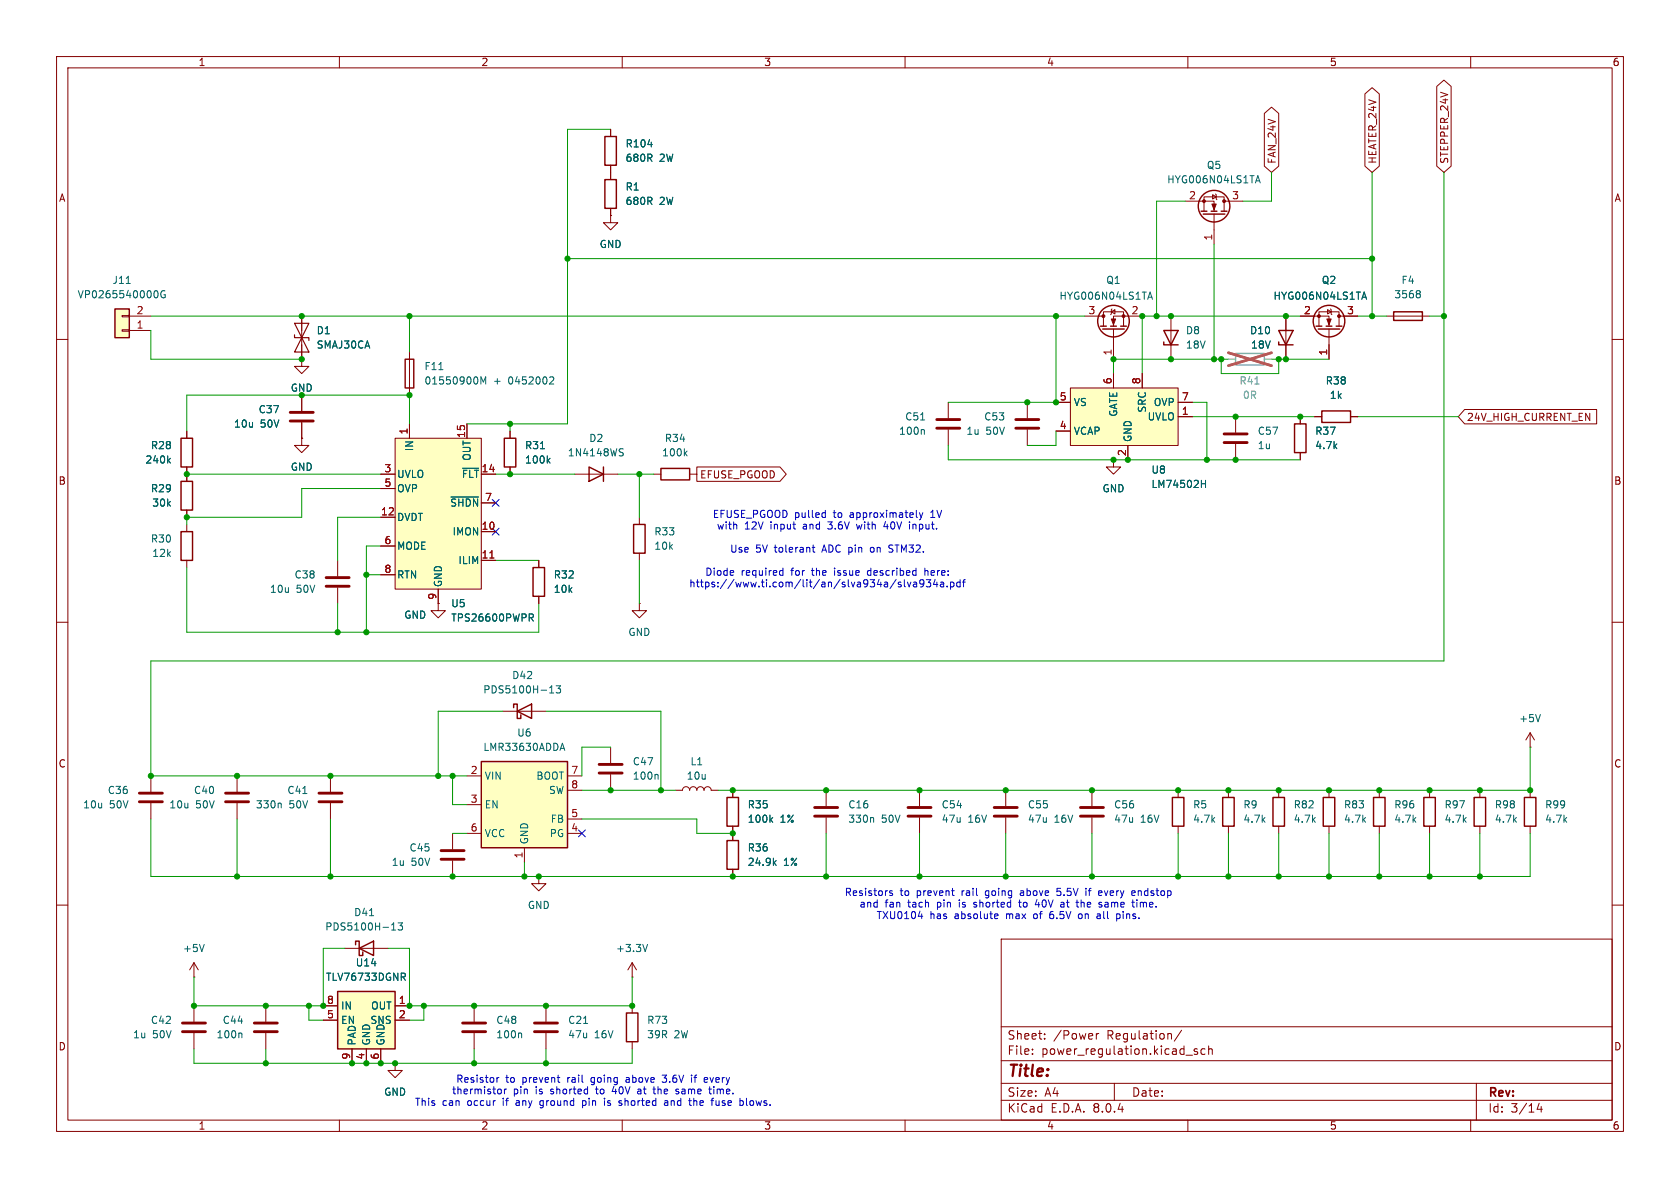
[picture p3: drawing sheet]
<svg xmlns="http://www.w3.org/2000/svg" width="297mm" height="210mm" viewBox="0 0 297 210" stroke-linecap="round" stroke-linejoin="round" font-family="sans-serif">
<g fill="none" stroke="#840000" stroke-width=".18">
<path d="M10 10h277v190h-277zM12 12h273v186h-273zM60 10v2M110 10v2M160 10v2M210 10v2M260 10v2M10 60h2M285 60h2M53.3 69.9v2.7M53.3 74.7v2.8M95.2 99.1v1.2"/>
<path d="M10 110h2M95.2 105.4v1.3M113 106.7v1.3h1.3l-1.3 1.2-1.2-1.2h1.2M113 106.7h.1M285 110h2M162.6 139.7v2.8M177.8 139.7v2.8M226.1 139.7v1.3M10 160h2M162.6 144.5v2.8M177.8 144.5v2.8M226.1 146.1v1.2"/>
<path d="M285 160h2M177 166h108v32h-108zM60 198v2M110 198v2M160 198v2M177 194.5h108M177 191.5h108M177 187.5h108M177 181.5h108M182.5 186.3v.1M182.5 185.5v.1M184.7 183.6v.1"/>
<path d="M184.7 182.8v.1M193.8 182.7v1M194.2 182.7l-.2 .1-.2 .2M197 191.5v3M207 182.8l.1 .9M208.9 182.1l-1.3 2M209.7 186.5h1.1M210 198v2M211.7 185.5l-.4-.1-.2 .2 .1 .2 .5 .2v.3h-.6M213 185.5l-.4-.1-.3 .3v.4l.2 .2h.5M213.7 185.5l.2-.1 .3 .1 .1 .9M213.7 184.9v1.5"/>
<path d="M260 198v2M261 191.5v6.5M272.1 195l-.4 1.1h1M272.5 195.6v1"/>
</g>
<path d="M94.2 100.3h2.1v5.1h-2.1zM225 141h2.1v5.1h-2.1z" fill="none" stroke="#840000" stroke-width=".25"/>
<path d="M51.3 74.4h4.1M51.3 72.9h4.1M160.5 144.3h4.1M160.5 142.7h4.1M175.8 144.3h4M175.8 142.7h4" fill="none" stroke="#840000" stroke-width=".51"/>
<path d="M85.1 134.6h15.2v15.3h-15.2z" fill="#ffffc2"/>
<path d="M85.1 134.6h15.2v15.3h-15.2zM90.8 125.1v-.6h.6v2.5h.7v-.6M91.4 125.7l2.6-1.2v2.5z" fill="none" stroke="#840000" stroke-width=".25"/>
<path d="M59.7 99.1v2.8M59.7 103.9v2.8M82.5 137.2h2.6M88.9 125.7h7.6M100.3 137.2h2.6M100.3 139.7h2.6M82.5 142.2h2.6M82.5 147.3h2.6M92.7 149.9v2.5M100.3 147.3h2.6M100.3 144.8h2.6" fill="none" stroke="#840000" stroke-width=".18"/>
<path d="M97.2 122.5h.7M97.3 121.5l.2-.3v1.3M98.3 121.2h.8l-.4 .5 .3 .1v.6l-.1 .1-.6-.1M99.1 132.3h.6M99.4 131.4l.4 1.3" fill="none" stroke="#006464" stroke-width=".18"/>
<path d="M57.7 103.6h4M57.7 102.1h4" fill="none" stroke="#840000" stroke-width=".51"/>
<path d="M20.3 54.6h2.6v5.1h-2.6z" fill="#ffffc2"/>
<g fill="none" stroke="#840000" stroke-width=".18">
<path d="M209.5 35.6h5.1v1.7M212.9 37.3v-2.5h3.5v2.5M214.4 34.4l.6 .4-.6 .4zM214.6 37.8v5.4M214.9 34.3l.1 .1v.8l.1 .1M216.4 35.6h3.3M21.6 55.8h1.3v.2h-1.3zM21.6 58.3h1.3v.2h-1.3zM22.9 58.4h3.8M22.9 55.9h3.8M146 139.7v2.8M146 144.5v2.8"/>
<path d="M83.8 177.8v2.8M96.5 177.8v2.8M111.8 177.8v1.3M83.8 182.6v2.8M96.5 182.6v2.8M111.8 184.2v1.2"/>
</g>
<g fill="none" stroke="#840000" stroke-width=".25">
<path d="M212.3 37.3h1.1M212.7 37.8h3.8M214.1 37.3h1M215.9 37.3h1M20.3 54.6h2.6v5.1h-2.6zM110.7 179.1h2.1v5.1h-2.1z"/>
<circle cx="214.6" cy="36.4" r="2.79"/>
</g>
<path d="M221.9 32.3l.5-1.2 .4 1.2M222.1 32h.6M22.3 50.1h.7M27.6 51.4a.79 .79 0 0 1 0 1.2M29.1 51.4a.59 .59 0 0 0-.7 .6 .59 .59 0 0 0 .7 .6l.1-.5h-.2M154.3 144.5l.1 .2v.7M92 182.6l.2 .2v.7M103.2 180.9h.7" fill="none" stroke="#006464" stroke-width=".18"/>
<path d="M144 144.3h4.1M144 142.7h4.1M81.8 182.4h4.1M81.8 180.8h4.1M94.5 182.4h4.1M94.5 180.8h4.1" fill="none" stroke="#840000" stroke-width=".51"/>
<g fill="#840000" stroke="#840000" stroke-width=".18">
<path d="M214.2 36.1h.8l-.4 1z"/>
<circle cx="212.9" cy="35.6" r=".25"/>
<circle cx="216.4" cy="35.6" r=".25"/>
</g>
<path d="M59.7 175.3h10.1v10.1h-10.1z" fill="#ffffc2"/>
<path d="M71.6 63.5h1.6v5.1h-1.6zM89.2 77.5h2v5.1h-2zM251.7 141h2v5.1h-2zM59.7 175.3h10.1v10.1h-10.1zM62.9 167v-.6h.6v2.5h.6v-.6M63.5 167.6l2.5-1.2v2.5z" fill="none" stroke="#840000" stroke-width=".25"/>
<g fill="none" stroke="#840000" stroke-width=".18">
<path d="M53.3 63.5v1.3h1.3l-1.3 1.2-1.2-1.2h1.2M53.3 63.5h.1M72.4 62.2v7.7M90.2 76.2v1.3M90.2 82.6v1.2M252.7 139.7v1.3M252.7 146.1v1.2M57.1 177.8h2.6M61 167.6h7.6M69.8 177.8h2.6M57.1 180.3h2.6M62.2 185.4v2.6"/>
<path d="M64.8 185.4v2.6M67.3 185.4v2.6M69.8 180.3h2.6"/>
</g>
<path d="M77.6 65.3h.7M85 67.9v-1.3l.4 .9 .5-.9v1.3M95.5 79.3h.8M97.4 66.6l.4 .1 .1 .3-.8 .9h.8M96.9 81.4l.3 .5M97.2 81l-.4 .5M65.3 161.9h.8M69.2 164.4h.8M69.4 163.4l.2-.3v1.3M70.4 163.1h.8l-.5 .5 .4 .1v.6l-.2 .1-.5-.1M71.2 172.7l.5 .6M71.4 172l.3 .3-.1 .3-.2 .1" fill="none" stroke="#006464" stroke-width=".18"/>
<path d="M69.8 77.5h15.3v26.6h-15.3z" fill="#ffffc2"/>
<g fill="none" stroke="#840000" stroke-width=".18">
<path d="M53.3 55.9v7.6M33 76.2v1.3M53.3 77.5v1.2h1.3l-1.3 1.3-1.2-1.3h1.2M53.3 77.5h.1M69.8 77.5h15.3v26.6h-15.3zM72.4 74.9v2.6M82.5 74.9v2.6M181.6 71.1v2.8M181.6 75.9v2.8M33 82.6v2.5M33 90.2v1.2M33 92.7v1.3"/>
<path d="M33 99.1v1.2M67.3 91.4h2.5M67.3 83.8h2.5M67.3 86.4h2.5M67.3 96.5h2.5M85.1 94h2.5M85.1 99.1h2.5M85.1 83.8h2.5M85.1 88.9h2.5M101.6 83.8h7.6M113 91.4v1.3M113 97.8v1.3"/>
<path d="M115.6 83.8h1.2M121.9 83.8h1.3M67.3 101.6h2.5M77.5 106.7v1.3h1.2l-1.2 1.2-1.3-1.2h1.3M77.5 106.7h.1M77.5 104.1v2.6M41.9 137.2v2.8M129.5 139.7v1.3M193 139.7v2.8M243.8 139.7v1.3M270.5 139.7v1.3M41.9 142v2.8"/>
<path d="M129.5 146.1v2.5M129.5 153.7v1.2M193 144.5v2.8M243.8 146.1v1.2M270.5 146.1v1.2"/>
</g>
<path d="M86.6 98.6h.7" fill="none" stroke="#a90000" stroke-width=".18"/>
<g fill="none" stroke="#006464" stroke-width=".18">
<path d="M109.7 79.9l.4 .1 .1 .3-.3 .3h-.3M109.7 79.3l.5 .1M121.5 79.7l-.5 .5M29.8 81.4l.3 .5M30.1 81l-.5 .5M79.7 87.9h4.9M81.8 82.8h2.8M121.1 80.1l.4 .5M93.6 108.5h.4l.3 .3-.1 .3-.6 .1M93.9 109.2l.4 .6M136.2 144.9l.4 .5M136.6 144.5l-.5 .5"/>
<path d="M136.8 152.5l.4 .5M137.2 152.1l-.5 .5"/>
</g>
<path d="M32 77.5h2v5.1h-2zM32 94h2v5.1h-2zM32 85.1h2v5.1h-2zM104.1 82.6l2.6 1.2-2.6 1.3zM106.7 82.6v2.5M112 92.7h2v5.1h-2zM116.8 82.8h5.1v2h-5.1zM128.5 148.6h2.1v5.1h-2.1zM128.5 141h2.1v5.1h-2.1zM242.8 141h2.1v5.1h-2.1zM269.5 141h2v5.1h-2z" fill="none" stroke="#840000" stroke-width=".25"/>
<path d="M52.1 59.2v.5h2.5v.5M52.1 57.2h2.5l-1.3 2.5zM53.3 59.7l1.3 2.5h-2.5z" fill="none" stroke="#840000" stroke-width=".2"/>
<path d="M179.6 75.7h4M179.6 74.2h4M39.9 141.7h4M39.9 140.2h4M191 144.3h4.1M191 142.7h4.1" fill="none" stroke="#840000" stroke-width=".51"/>
<path d="M189.2 68.6h19.1v10.1h-19.1z" fill="#ffffc2"/>
<g fill="none" stroke="#840000" stroke-width=".18">
<path d="M241.3 16.6l1.3-1.1 1.2 1.1v12.8l-1.2 1.1-1.3-1.1zM254 15.3l1.3-1.1 1.2 1.1v14.1l-1.2 1.1-1.3-1.1zM107.9 38.1v1.3h1.3l-1.3 1.2-1.2-1.2h1.2M107.9 38.1h.1M107.9 22.9v1.2M107.9 29.2v2.6M107.9 36.8v1.3M223.5 20.1l1.3-1.2 1.3 1.2v9.3l-1.3 1.1-1.3-1.1zM53.3 55.9v2.5M191.8 55.9h3.3M195.1 57.7v-2.6h3.5v2.6M196.5 55.1l.6-.4v.8z"/>
<path d="M196.6 54.6l-.1 .1v.8l-.2 .1M196.8 58.2v5.3M201.9 55.9h-5.1v1.8M207 55.9v7.6M227.3 55.9v7.6M229.9 55.9h5v1.8M233.2 57.7v-2.6h3.5v2.6M234.7 54.7l.6 .4-.6 .4zM234.9 58.2v5.3M235.2 54.6l.1 .1v.8l.2 .1M236.7 55.9h3.3M245.1 55.9h7.6"/>
<path d="M33 76.2v1.3M53.3 77.5h.1M53.3 63.5h.1M53.3 61v2.5M53.3 69.9v2.7M53.3 74.7v2.8M72.4 74.9v2.6M82.5 74.9v2.6M90.2 76.2v1.3M167.6 71.1v2.8M167.6 75.9v2.8M186.7 76.2h2.5"/>
<path d="M186.7 71.1h2.5M189.2 68.6h19.1v10.1h-19.1zM196.8 66v2.6M199.4 78.7v2.6M201.9 66v2.6M208.3 73.7h2.5M208.3 71.1h2.5M218.4 73.7v2.8M218.4 78.5v2.8M229.9 73.7v1.2M232.4 73.7h1.3M238.8 73.7h1.2"/>
<path d="M258.9 72.4h23.4v2.5h-23.4l-1.1-1.2zM33 82.6v2.5M33 90.2v1.2M67.3 91.4h2.5M67.3 83.8h2.5M67.3 86.4h2.5M67.3 96.5h2.5M85.1 94h2.5M85.1 99.1h2.5M85.1 83.8h2.5M85.1 88.9h2.5M90.2 82.6v1.2"/>
<path d="M95.2 99.1v1.2M123.2 82.5h14.7l1.1 1.3-1.1 1.3h-14.7zM196.8 81.3v1.3h1.3l-1.3 1.2-1.2-1.2h1.2M196.8 81.3h.1M229.9 80v1.3M67.3 101.6h2.5M77.5 106.7h.1M77.5 104.1v2.6M95.2 105.4v1.3M26.7 137.2v2.8M58.4 137.2v2.8M107.9 132.1v2.8"/>
<path d="M107.9 136.9v2.8M119.4 139.7h1.2a.64 .64 0 0 1 .7-.6 .64 .64 0 0 1 .6 .6 .64 .64 0 0 1 .7-.6 .64 .64 0 0 1 .6 .6 .64 .64 0 0 1 .6-.6 .64 .64 0 0 1 .7 .6 .64 .64 0 0 1 .6-.6 .64 .64 0 0 1 .6 .6h1.3M129.5 139.7v1.3M208.3 139.7v1.3M217.2 139.7v1.3M234.9 139.7v1.3M261.6 139.7v1.3M270.5 132.1h.1M270.5 129.5l-.8 1.3M270.5 129.5v2.6M270.5 129.5l.8 1.3M26.7 142v2.8"/>
<path d="M58.4 142v2.8M80 147.3v2.8M80 152.1v2.8M95.2 154.9v1.3h1.3l-1.3 1.3-1.2-1.3h1.2M95.2 154.9h.1M129.5 146.1v2.5M129.5 153.7v1.2M208.3 146.1v1.2M217.2 146.1v1.2M234.9 146.1v1.2M261.6 146.1v1.2M34.3 172.7h.1"/>
<path d="M34.3 170.2v2.5M34.3 177.8v2.8M34.3 170.2l-.8 1.3M34.3 170.2l.8 1.3M47 177.8v2.8M57.1 177.8h2.6M69.8 177.8h2.6M111.8 172.7h.1M111.8 170.2l-.8 1.3M111.8 170.2v2.5M111.8 170.2l.7 1.3M34.3 182.6v2.8"/>
<path d="M47 182.6v2.8M57.1 180.3h2.6M62.2 185.4v2.6M64.8 185.4v2.6M67.3 185.4v2.6M69.8 188v1.2h1.3l-1.3 1.3-1.2-1.3h1.2M69.8 188h.1M69.8 180.3h2.6"/>
</g>
<g fill="none" stroke="#006464" stroke-width=".18">
<path d="M114.5 25.6h.8M202.9 52.9l.4-1.3 .4 1.3M203 52.5h.6M240.7 52.9l.5-1.3 .4 1.3M240.9 52.5h.6M250.9 51.4l.2 .2-.2 .3 .2 .3v.2l-.2 .2M95.5 79.3h.8M162.8 74.2h.7M163.2 75.9l.2 .2v.7M29.8 81.4l.3 .5M30.1 81l-.5 .5M79.7 87.9h4.9"/>
<path d="M81.8 82.8h2.8M96.9 81.4l.3 .5M97.2 81l-.4 .5M212.4 85.5h.7M213.1 84.9v1.3M93.6 108.5h.4l.3 .3-.1 .3-.6 .1M93.9 109.2l.4 .6M116.2 136.9l.1 .2v.6M272.3 126.3l-.4 1.3M49.5 142l.2 .2v.6M53.5 140.3h.8M136.2 144.9l.4 .5"/>
<path d="M136.6 144.5l-.5 .5M136.8 152.5l.4 .5M137.2 152.1l-.5 .5M36.1 166.9l-.4 1.3M71.2 172.7l.5 .6M71.4 172l.3 .3-.1 .3-.2 .1M114.5 166.9l-.4 1.3M42.6 182.6l.2 .2v.7"/>
</g>
<g fill="none" stroke="#840000" stroke-width=".51">
<path d="M165.6 75.7h4.1M165.6 74.2h4.1M216.4 78.2h4.1M216.4 76.7h4.1M105.9 136.7h4.1M105.9 135.1h4.1M24.6 141.7h4.1M24.6 140.2h4.1M56.4 141.7h4.1M56.4 140.2h4.1M78 151.9h4M78 150.4h4"/>
<path d="M32.3 182.4h4M32.3 180.8h4M45 182.4h4M45 180.8h4"/>
</g>
<g fill="none" stroke="#840000" stroke-width=".25">
<path d="M106.9 31.8h2.1v5h-2.1zM106.9 24.1h2.1v5.1h-2.1zM194.6 57.7h1M194.9 58.2h3.9M196.3 57.7h1.1M198.1 57.7h1M205.7 58.4h2.6l-1.3 2.6zM226.1 58.4h2.5l-1.3 2.6zM232.7 57.7h1M233 58.2h3.9M234.4 57.7h1.1M236.2 57.7h1"/>
<path d="M246.4 55.1h5.1v1.5h-5.1zM205.7 60.5v.5h2.6M226.1 60.5v.5h2.5M228.9 74.9h2v5.1h-2zM233.7 72.6h5.1v2.1h-5.1zM207.3 141h2v5.1h-2zM216.2 141h2v5.1h-2zM233.9 141h2.1v5.1h-2.1zM260.6 141h2v5.1h-2z"/>
<circle cx="196.8" cy="56.8" r="2.79"/>
<circle cx="234.9" cy="56.8" r="2.79"/>
</g>
<g fill="#840000" stroke="#840000" stroke-width=".18">
<path d="M196.5 56.4h.7l-.4 1z"/>
<path d="M234.6 56.4h.7l-.4 1z"/>
<circle cx="198.6" cy="55.9" r=".25"/>
<circle cx="195.1" cy="55.9" r=".25"/>
<circle cx="233.2" cy="55.9" r=".25"/>
<circle cx="236.7" cy="55.9" r=".25"/>
</g>
<path d="M218.4 62.5h5.1v2h-5.1z" fill="none" stroke="#a1a1a1" stroke-width=".25"/>
<path d="M217.2 63.5h1.2M223.5 63.5h1.3" fill="none" stroke="#a1a1a1" stroke-width=".18"/>
<path d="M221.9 67.9h.7" fill="none" stroke="#989898" stroke-width=".18"/>
<path d="M217.2 62.4l7.6 2.2M224.8 62.4l-7.6 2.2" fill="none" stroke="#e65255" stroke-width=".46"/>
<g fill="none" stroke="#0000c2" stroke-width=".18">
<path d="M143.6 96.8h.5M143.8 96.3v1.1l.3 .2M145.5 90.6l.4 .1M145.9 90.2v1.3M145.9 91.4l-.4 .1M151.4 92.7l.3 .8M154 96.8l-.1 .2 .1 .6M156.6 92.2l-.3 .9h.7M157.1 97.6h.5M157.7 96.3h-.3l-.3 .3 .1 .3 .4 .1M162.1 91.4l.1 .1M162.5 90.6l.3 .9"/>
<path d="M162.8 91.5l-.3 .4M163.1 90.6l-.3 .9M164.5 91.5h.8M164.7 90.5l-.2 .1M137.9 101.6h.5M137.9 100.9h.5M138.4 100.4v1.3M153.5 100.9l-.2 .2 .2 .5M159 103.3l.3 .1v.2l-.1 .1h-.3M159 102.9l.3 .1M159.9 102.5v1.1l.2 .1M160.4 102.9l.3 .8 .3-.8"/>
<path d="M161.5 103h.5l.1 .7M162.1 103.2l-.5 .1-.1 .1 .1 .3h.5M163.3 103l-.2 .3h-.3l-.2-.3 .1-.5h.4l.2 .1a.84 .84 0 0 1-.3 1.1h-.3M163.5 100.4v1.3M163.8 102.5h.7l-.4 .5 .4 .1v.5l-.2 .1-.5-.1M163.9 100.9l-.4 .1M165.3 102.4l-.3 .9h.8M165.6 102.9v.8M166.3 103h.5v.7M166.8 103.2l-.4 .1-.2 .1 .2 .3h.4M167.4 103.6v.1M168 103l.4-.1 .2 .2-.1 .6h-.5"/>
<path d="M168 102.9v1.3M169.7 103l-.3-.1-.3 .2 .2 .6h.4M169.7 102.5v1.2M170.2 102.9h.4M170.6 102.5l-.3 .2v1M157.7 157.5h-.3l-.1 .1v.2l.4 .1v.3h-.4M168.2 157.5h.5M168.6 158.3h.1M172.3 159.5l-.2 .2 .2 .2M180.1 159.5h.4M180.2 159.1v1.1l.3 .1M180.5 157.5h-.1"/>
<path d="M180.5 157.8l-.1 .2 .1 .3M183.3 159l-.3 .9h.8M186.8 158.2l.5 .1M187.5 157h-.6l-.1 .6 .5-.1M187.7 159.5h.2l.2 .2v.6M188.1 159.8l-.4 .1M191.1 159.1v1.2M191.3 159.5l-.2 .1M192 157v.2M192 157.5v.8M192.4 157.5h.5M194.4 157.5h.4v.3l-.6 .1"/>
<path d="M194.8 158.2l-.4 .1M195.5 159.9l-.2 .1 .2 .3M200.3 157.5h.3l.1 .3-.6 .1M200.6 158.2l-.3 .1M201 159.1v.1M201 159.5v.8M162.3 162h.8M162.9 161.5v.9M172.1 160.3h.2M176 161.5l.4 .1v.2l-.6 .2M176.4 162.3l-.4 .1M185.7 161.7l-.1 .1"/>
<path d="M185.7 161.2a.99 .99 0 0 0 0 1.1M188.1 160.3h-.4M191.1 161.5l-.3 .1-.2 .2 .1 .5 .4 .1M194 162.3h.5M194 161.6h.5M194.5 161.8l-.5 .2M197.4 161.6l.4-.1 .2 .3-.1 .5h-.5M197.4 161.5v1.3M87.8 190.5v.8M88.2 190.5l-.4 .2M88.2 192.5l.3 .1 .1 .2v.4l-.4 .2M89.2 192.5v.9"/>
<path d="M89.5 192.5l-.3 .3M95.5 195.8h.1M95.7 194.6l-.3 .2v.4l.3 .2M98.5 190.5h.5M98.9 191.3h.1M103 194.6v1.2M103 195.4h.4M103.4 194.6h-.4M106.9 194.6v.8M108.5 192l-.3 .9h.8M109.6 194.6h.3M109.6 195l.3 .1 .1 .1-.2 .2h-.3"/>
<path d="M110.8 190.5h-.1M110.8 190.8l-.2 .2 .2 .3M113.1 192.5l-.3 .1M113.2 192.9h-.3l-.2 .2 .1 .2 .4 .1M115.4 192.5h.5M115.6 193.2l.3 .2M117.1 191.2l.5 .1M117.1 190.1h.7l-.4 .4h.2M117.5 194.6h.5l.1 .8M118.1 194.9h-.5l-.1 .2 .1 .3h.5M119.5 192.6h.5M119.5 192.9l.5 .2v.2l-.4 .1"/>
<path d="M122.3 190.1v.1M122.3 190.5v.8M122.7 194.1v1.3M122.7 190.5h.5M123 194.6l-.3 .1M124.7 190.5h.3l.1 .3-.6 .1M125 191.3h-.3M125.5 193.3l.3 .1M126.2 192.5v.9M126.6 194.6v.8h.3l.2-.1M132 194.1v1.1l.1 .2"/>
</g>
<g fill="none" stroke="#009600" stroke-width=".18">
<path d="M107.9 22.9h-7.6v52h-17.8M209.5 35.6h-5v20.3M224.8 30.5v5.1h-5.1M242.6 30.5v25.4M255.3 30.5v86.3h-228.6v20.4h55.8M26.7 58.4v5.1h26.6M26.7 55.9h165.1M72.4 55.9v6.3M100.3 45.7h142.3M186.7 55.9v15.2h-19.1M214.6 43.2v20.3M229.9 55.9h-28v10.1"/>
<path d="M240 55.9h5.1M252.7 55.9h2.6M72.4 74.9v-5h-39.4v6.3M90.2 74.9v1.3M167.6 78.7v2.6h62.3M186.7 76.2v2.5h-5.1M210.8 71.1h2.6v10.2M210.8 73.7h21.6M215.9 63.5v2.5h10.2v-2.5M217.2 63.5h-20.4v2.5M224.8 63.5h10.1M240 73.7h17.8"/>
<path d="M33 83.8h34.3M67.3 86.4h-14v5h-20.3v1.3M67.3 96.5h-2.5v15.3M67.3 91.4h-7.6v7.7M87.6 83.8h14M87.6 99.1h7.6M109.2 83.8h6.4M113 83.8v7.6M113 99.1v7.6M33 100.3v11.5h62.2v-5.1M59.7 106.7v5.1M64.8 101.6h2.5"/>
<path d="M80 137.2v5h2.5M88.9 125.7h-11.4v11.5M96.5 125.7h20.3v14M102.9 139.7h16.5M107.9 132.1h-5v5.1M270.5 132.1v7.6h-143.5M26.7 144.8v10.1h243.8v-7.6M41.9 144.8v10.1M58.4 144.8v10.1M80 147.3h2.5M92.7 152.4v2.5M102.9 144.8h20.3v2.5h6.3"/>
<path d="M146 147.3v7.6M162.6 147.3v7.6M177.8 147.3v7.6M193 147.3v7.6M208.3 147.3v7.6M217.2 147.3v7.6M226.1 147.3v7.6M234.9 147.3v7.6M243.8 147.3v7.6M252.7 147.3v7.6M261.6 147.3v7.6M54.6 177.8v2.5h2.5"/>
<path d="M61 167.6h-3.9v10.2h-22.8v-5.1M68.6 167.6h3.8v10.2h39.4v-5.1M74.9 177.8v2.5h-2.5M34.3 185.4v2.6h77.5v-2.6M47 185.4v2.6M83.8 185.4v2.6M96.5 185.4v2.6"/>
</g>
<path d="M87 88.3l1.2 1.2M87 93.4l1.2 1.2M88.2 88.3l-1.2 1.2M88.2 93.4l-1.2 1.2M102.3 146.7l1.2 1.2M103.5 146.7l-1.2 1.2" fill="none" stroke="#000084" stroke-width=".18"/>
<path d="M86.6 98.6h.7" fill="none" stroke="#a90000" stroke-width=".18"/>
<g fill="#009600" stroke="#009600" stroke-width=".18">
<circle cx="62.2" cy="188" r=".46"/>
<circle cx="67.3" cy="188" r=".46"/>
<circle cx="69.8" cy="188" r=".46"/>
<circle cx="64.8" cy="188" r=".46"/>
<circle cx="47" cy="188" r=".46"/>
<circle cx="47" cy="177.8" r=".46"/>
<circle cx="41.9" cy="137.2" r=".46"/>
<circle cx="26.7" cy="137.2" r=".46"/>
<circle cx="58.4" cy="154.9" r=".46"/>
<circle cx="54.6" cy="177.8" r=".46"/>
<circle cx="57.1" cy="177.8" r=".46"/>
<circle cx="41.9" cy="154.9" r=".46"/>
<circle cx="34.3" cy="177.8" r=".46"/>
<circle cx="96.5" cy="177.8" r=".46"/>
<circle cx="92.7" cy="154.9" r=".46"/>
<circle cx="129.5" cy="154.9" r=".46"/>
<circle cx="129.5" cy="147.3" r=".46"/>
<circle cx="96.5" cy="188" r=".46"/>
<circle cx="111.8" cy="177.8" r=".46"/>
<circle cx="95.2" cy="154.9" r=".46"/>
<circle cx="33" cy="83.8" r=".46"/>
<circle cx="33" cy="91.4" r=".46"/>
<circle cx="53.3" cy="55.9" r=".46"/>
<circle cx="72.4" cy="55.9" r=".46"/>
<circle cx="53.3" cy="63.5" r=".46"/>
<circle cx="53.3" cy="69.9" r=".46"/>
<circle cx="58.4" cy="137.2" r=".46"/>
<circle cx="77.5" cy="137.2" r=".46"/>
<circle cx="80" cy="137.2" r=".46"/>
<circle cx="72.4" cy="177.8" r=".46"/>
<circle cx="80" cy="154.9" r=".46"/>
<circle cx="83.8" cy="188" r=".46"/>
<circle cx="74.9" cy="177.8" r=".46"/>
<circle cx="83.8" cy="177.8" r=".46"/>
<circle cx="217.2" cy="154.9" r=".46"/>
<circle cx="217.2" cy="139.7" r=".46"/>
<circle cx="208.3" cy="154.9" r=".46"/>
<circle cx="208.3" cy="139.7" r=".46"/>
<circle cx="234.9" cy="154.9" r=".46"/>
<circle cx="226.1" cy="154.9" r=".46"/>
<circle cx="226.1" cy="139.7" r=".46"/>
<circle cx="243.8" cy="139.7" r=".46"/>
<circle cx="234.9" cy="139.7" r=".46"/>
<circle cx="243.8" cy="154.9" r=".46"/>
<circle cx="186.7" cy="71.1" r=".46"/>
<circle cx="186.7" cy="55.9" r=".46"/>
<circle cx="181.6" cy="71.1" r=".46"/>
<circle cx="107.9" cy="139.7" r=".46"/>
<circle cx="116.8" cy="139.7" r=".46"/>
<circle cx="64.8" cy="111.8" r=".46"/>
<circle cx="59.7" cy="111.8" r=".46"/>
<circle cx="64.8" cy="101.6" r=".46"/>
<circle cx="113" cy="83.8" r=".46"/>
<circle cx="261.6" cy="139.7" r=".46"/>
<circle cx="199.4" cy="81.3" r=".46"/>
<circle cx="196.8" cy="81.3" r=".46"/>
<circle cx="213.4" cy="81.3" r=".46"/>
<circle cx="226.1" cy="63.5" r=".46"/>
<circle cx="229.9" cy="73.7" r=".46"/>
<circle cx="218.4" cy="81.3" r=".46"/>
<circle cx="270.5" cy="139.7" r=".46"/>
<circle cx="201.9" cy="55.9" r=".46"/>
<circle cx="196.8" cy="63.5" r=".46"/>
<circle cx="215.9" cy="63.5" r=".46"/>
<circle cx="214.6" cy="63.5" r=".46"/>
<circle cx="218.4" cy="73.7" r=".46"/>
<circle cx="207" cy="63.5" r=".46"/>
<circle cx="227.3" cy="55.9" r=".46"/>
<circle cx="227.3" cy="63.5" r=".46"/>
<circle cx="255.3" cy="55.9" r=".46"/>
<circle cx="242.6" cy="55.9" r=".46"/>
<circle cx="207" cy="55.9" r=".46"/>
<circle cx="204.5" cy="55.9" r=".46"/>
<circle cx="242.6" cy="45.7" r=".46"/>
<circle cx="146" cy="154.9" r=".46"/>
<circle cx="162.6" cy="154.9" r=".46"/>
<circle cx="177.8" cy="139.7" r=".46"/>
<circle cx="162.6" cy="139.7" r=".46"/>
<circle cx="177.8" cy="154.9" r=".46"/>
<circle cx="193" cy="139.7" r=".46"/>
<circle cx="193" cy="154.9" r=".46"/>
<circle cx="129.5" cy="139.7" r=".46"/>
<circle cx="146" cy="139.7" r=".46"/>
<circle cx="252.7" cy="139.7" r=".46"/>
<circle cx="252.7" cy="154.9" r=".46"/>
<circle cx="261.6" cy="154.9" r=".46"/>
<circle cx="90.2" cy="74.9" r=".46"/>
<circle cx="72.4" cy="69.9" r=".46"/>
<circle cx="100.3" cy="45.7" r=".46"/>
<circle cx="90.2" cy="83.8" r=".46"/>
</g>
<text font-size="2.8" fill="#840000" x="178" y="190.9">Title:</text>
<g font-size="2.1" fill="#840000">
<text x="178" y="184">Sheet:</text>
<text x="186.2" y="184">/Power</text>
<text x="195.7" y="184">Regulation/</text>
<text x="178" y="186.7">File:</text>
<text x="184.1" y="186.7">power_regulation.kicad_sch</text>
<text x="178" y="196.9">KiCad</text>
<text x="178" y="194.1">Size:</text>
<text x="184.7" y="194.1">A4</text>
<text x="185.7" y="196.9">E.D.A.</text>
<text x="193.3" y="196.9">8.0.4</text>
<text x="200" y="194.1">Date:</text>
<text x="263" y="194.3">Rev:</text>
<text x="263" y="196.9">Id:</text>
<text x="267.1" y="196.9">3/14</text>
</g>
<g font-size="1.8" fill="#840000">
<text x="35" y="11.9">1</text>
<text x="85" y="11.9">2</text>
<text x="135" y="11.9">3</text>
<text x="185" y="11.9">4</text>
<text x="235" y="11.9">5</text>
<text x="285" y="11.9">6</text>
<text x="225.7" y="29.1" transform="rotate(-90 225.7 29.1)">FAN_24V</text>
<text x="243.5" y="29.1" transform="rotate(-90 243.5 29.1)">HEATER_24V</text>
<text x="256.2" y="29.1" transform="rotate(-90 256.2 29.1)">STEPPER_24V</text>
<text x="10.3" y="35.9">A</text>
<text x="285.3" y="35.9">A</text>
<text x="259.2" y="74.6">24V_HIGH_CURRENT_EN</text>
<text x="10.3" y="85.9">B</text>
<text x="123.7" y="84.8">EFUSE_PGOOD</text>
<text x="285.3" y="85.9">B</text>
<text x="10.3" y="135.9">C</text>
<text x="285.3" y="135.9">C</text>
<text x="10.3" y="185.9">D</text>
<text x="285.3" y="185.9">D</text>
<text x="35" y="199.9">1</text>
<text x="85" y="199.9">2</text>
<text x="135" y="199.9">3</text>
<text x="185" y="199.9">4</text>
<text x="235" y="199.9">5</text>
<text x="285" y="199.9">6</text>
</g>
<g font-size="1.8" fill="#006464">
<text x="110.5" y="26.3">R104</text>
<text x="110.5" y="28.8">680R</text>
<text x="116.6" y="28.8">2W</text>
<text x="110.5" y="33.9">R1</text>
<text x="206.2" y="32.6">HYG006N04LS1TA</text>
<text x="213.3" y="30.1">Q5</text>
<text x="110.5" y="36.4">680R</text>
<text x="116.6" y="36.4">2W</text>
<text x="105.9" y="44">GND</text>
<text x="13.6" y="52.9">VP0265540000G</text>
<text x="19.8" y="50.4">J11</text>
<text x="187.2" y="53.2">HYG006N04LS1TA</text>
<text x="195.5" y="50.4">Q1</text>
<text x="225" y="53.2">HYG006N04LS1TA</text>
<text x="233.6" y="50.4">Q2</text>
<text x="246.4" y="52.9">3568</text>
<text x="247.7" y="50.4">F4</text>
<text x="55.9" y="59.3">D1</text>
<text x="209.6" y="59.3">D8</text>
<text x="220.9" y="59.3">D10</text>
<text x="55.9" y="61.8">SMAJ30CA</text>
<text x="74.9" y="65.6">F11</text>
<text x="209.6" y="61.8">18V</text>
<text x="221.1" y="61.8">18V</text>
<text x="51.3" y="69.4">GND</text>
<text x="74.9" y="68.2">01550900M</text>
<text x="87.2" y="68.2">+</text>
<text x="90" y="68.2">0452002</text>
<text x="189.7" y="72">VS</text>
<text x="203.9" y="72">OVP</text>
<text x="234.3" y="68.2">R38</text>
<text x="235" y="70.7">1k</text>
<text x="41.3" y="75.8">10u</text>
<text x="45.6" y="73.3">C37</text>
<text x="46" y="75.8">50V</text>
<text x="158.8" y="77.1">100n</text>
<text x="159.9" y="74.5">C51</text>
<text x="170.8" y="77.1">1u</text>
<text x="173.9" y="74.5">C53</text>
<text x="174.3" y="77.1">50V</text>
<text x="189.7" y="77.1">VCAP</text>
<text x="197.7" y="73.8" transform="rotate(-90 197.7 73.8)">GATE</text>
<text x="202.8" y="74.5">UVLO</text>
<text x="202.8" y="73" transform="rotate(-90 202.8 73)">SRC</text>
<text x="222.3" y="77.1">C57</text>
<text x="232.4" y="77.1">R37</text>
<text x="25.6" y="82.1">240k</text>
<text x="26.6" y="79.6">R28</text>
<text x="51.3" y="83.4">GND</text>
<text x="73.3" y="79.9" transform="rotate(-90 73.3 79.9)">IN</text>
<text x="83.4" y="81.6" transform="rotate(-90 83.4 81.6)">OUT</text>
<text x="92.7" y="79.6">R31</text>
<text x="92.7" y="82.1">100k</text>
<text x="100.3" y="80.9">1N4148WS</text>
<text x="104.1" y="78.3">D2</text>
<text x="116.9" y="80.9">100k</text>
<text x="117.4" y="78.3">R34</text>
<text x="200.3" y="78.2" transform="rotate(-90 200.3 78.2)">GND</text>
<text x="203.5" y="83.9">U8</text>
<text x="222.3" y="79.6">1u</text>
<text x="232.4" y="79.6">4.7k</text>
<text x="26.6" y="87.2">R29</text>
<text x="26.8" y="89.8">30k</text>
<text x="70.1" y="84.7">UVLO</text>
<text x="70.1" y="87.2">OVP</text>
<text x="79.5" y="89.8">~{SHDN}</text>
<text x="81.5" y="84.7">~{FLT}</text>
<text x="194.8" y="87.2">GND</text>
<text x="203.5" y="86.5">LM74502H</text>
<text x="70.1" y="92.3">DVDT</text>
<text x="79.9" y="94.8">IMON</text>
<text x="115.6" y="94.8">R33</text>
<text x="26.6" y="96.1">R30</text>
<text x="26.8" y="98.7">12k</text>
<text x="70.1" y="97.4">MODE</text>
<text x="80.9" y="99.9">ILIM</text>
<text x="115.6" y="97.4">10k</text>
<text x="47.6" y="105">10u</text>
<text x="52" y="102.5">C38</text>
<text x="52.4" y="105">50V</text>
<text x="70.1" y="102.5">RTN</text>
<text x="78.3" y="103.9" transform="rotate(-90 78.3 103.9)">GND</text>
<text x="79.7" y="107.5">U5</text>
<text x="97.8" y="105">10k</text>
<text x="97.8" y="102.5">R32</text>
<text x="71.4" y="109.6">GND</text>
<text x="79.7" y="110.1">TPS26600PWPR</text>
<text x="111" y="112.6">GND</text>
<text x="85.3" y="122.8">PDS5100H-13</text>
<text x="90.4" y="120.2">D42</text>
<text x="91.3" y="130.4">U6</text>
<text x="268.5" y="127.9">+5V</text>
<text x="85.4" y="132.9">LMR33630ADDA</text>
<text x="111.8" y="135.5">C47</text>
<text x="122" y="135.5">L1</text>
<text x="14.6" y="143.1">10u</text>
<text x="19" y="140.6">C36</text>
<text x="19.3" y="143.1">50V</text>
<text x="29.8" y="143.1">10u</text>
<text x="34.2" y="140.6">C40</text>
<text x="34.6" y="143.1">50V</text>
<text x="45.1" y="143.1">330n</text>
<text x="50.7" y="140.6">C41</text>
<text x="51.1" y="143.1">50V</text>
<text x="85.6" y="138">VIN</text>
<text x="85.6" y="143.1">EN</text>
<text x="94.7" y="138">BOOT</text>
<text x="97" y="140.6">SW</text>
<text x="111.8" y="138">100n</text>
<text x="121.3" y="138">10u</text>
<text x="132.1" y="143.1">R35</text>
<text x="149.9" y="143.1">C16</text>
<text x="166.4" y="143.1">C54</text>
<text x="181.6" y="143.1">C55</text>
<text x="196.9" y="143.1">C56</text>
<text x="210.8" y="143.1">R5</text>
<text x="219.7" y="143.1">R9</text>
<text x="228.6" y="143.1">R82</text>
<text x="237.5" y="143.1">R83</text>
<text x="246.4" y="143.1">R96</text>
<text x="255.3" y="143.1">R97</text>
<text x="264.2" y="143.1">R98</text>
<text x="273.1" y="143.1">R99</text>
<text x="85.6" y="148.2">VCC</text>
<text x="93.6" y="149.4" transform="rotate(-90 93.6 149.4)">GND</text>
<text x="97.1" y="148.2">PG</text>
<text x="97.3" y="145.6">FB</text>
<text x="132.1" y="145.6">100k</text>
<text x="137.9" y="145.6">1%</text>
<text x="149.9" y="145.6">330n</text>
<text x="155.8" y="145.6">50V</text>
<text x="166.4" y="145.6">47u</text>
<text x="171.1" y="145.6">16V</text>
<text x="181.6" y="145.6">47u</text>
<text x="186.4" y="145.6">16V</text>
<text x="196.9" y="145.6">47u</text>
<text x="201.6" y="145.6">16V</text>
<text x="210.8" y="145.6">4.7k</text>
<text x="219.7" y="145.6">4.7k</text>
<text x="228.6" y="145.6">4.7k</text>
<text x="237.5" y="145.6">4.7k</text>
<text x="246.4" y="145.6">4.7k</text>
<text x="255.3" y="145.6">4.7k</text>
<text x="264.2" y="145.6">4.7k</text>
<text x="273.1" y="145.6">4.7k</text>
<text x="69.2" y="153.3">1u</text>
<text x="72.3" y="150.7">C45</text>
<text x="72.7" y="153.3">50V</text>
<text x="132.1" y="153.3">24.9k</text>
<text x="132.1" y="150.7">R36</text>
<text x="138.5" y="153.3">1%</text>
<text x="93.2" y="160.9">GND</text>
<text x="57.4" y="164.7">PDS5100H-13</text>
<text x="62.5" y="162.2">D41</text>
<text x="32.3" y="168.5">+5V</text>
<text x="57.5" y="173.6">TLV76733DGNR</text>
<text x="62.8" y="171">U14</text>
<text x="108.8" y="168.5">+3.3V</text>
<text x="60.2" y="178.7">IN</text>
<text x="65.5" y="178.7">OUT</text>
<text x="23.4" y="183.7">1u</text>
<text x="26.6" y="181.2">C42</text>
<text x="27" y="183.7">50V</text>
<text x="38.2" y="183.7">100n</text>
<text x="39.3" y="181.2">C44</text>
<text x="60.2" y="181.2">EN</text>
<text x="63.1" y="184.9" transform="rotate(-90 63.1 184.9)">PAD</text>
<text x="65.4" y="181.2">SNS</text>
<text x="65.6" y="184.9" transform="rotate(-90 65.6 184.9)">GND</text>
<text x="68.2" y="184.9" transform="rotate(-90 68.2 184.9)">GND</text>
<text x="87.6" y="183.7">100n</text>
<text x="87.6" y="181.2">C48</text>
<text x="100.3" y="181.2">C21</text>
<text x="100.3" y="183.7">47u</text>
<text x="105.1" y="183.7">16V</text>
<text x="114.3" y="183.7">39R</text>
<text x="114.3" y="181.2">R73</text>
<text x="119.2" y="183.7">2W</text>
<text x="67.8" y="193.9">GND</text>
</g>
<g font-size="1.8" fill="#a90000">
<text x="210.1" y="35.3">2</text>
<text x="217.7" y="35.3">3</text>
<text x="214.4" y="42.6" transform="rotate(-90 214.4 42.6)">1</text>
<text x="24.1" y="58.2">1</text>
<text x="24.1" y="55.6">2</text>
<text x="192.3" y="55.6">3</text>
<text x="200" y="55.6">2</text>
<text x="230.4" y="55.6">2</text>
<text x="238.1" y="55.6">3</text>
<text x="196.6" y="62.9" transform="rotate(-90 196.6 62.9)">1</text>
<text x="234.7" y="62.9" transform="rotate(-90 234.7 62.9)">1</text>
<text x="187.3" y="70.9">5</text>
<text x="196.6" y="68" transform="rotate(-90 196.6 68)">6</text>
<text x="201.7" y="68" transform="rotate(-90 201.7 68)">8</text>
<text x="208.8" y="70.9">7</text>
<text x="72.1" y="76.9" transform="rotate(-90 72.1 76.9)">1</text>
<text x="82.3" y="77.5" transform="rotate(-90 82.3 77.5)">15</text>
<text x="187.3" y="75.9">4</text>
<text x="208.8" y="73.4">1</text>
<text x="67.9" y="83.6">3</text>
<text x="85" y="83.6">14</text>
<text x="199.1" y="80.7" transform="rotate(-90 199.1 80.7)">2</text>
<text x="67.9" y="86.1">5</text>
<text x="85.7" y="88.6">7</text>
<text x="67.3" y="91.2">12</text>
<text x="85" y="93.7">10</text>
<text x="67.9" y="96.3">6</text>
<text x="67.9" y="101.3">8</text>
<text x="85" y="98.8">11</text>
<text x="77.2" y="106.1" transform="rotate(-90 77.2 106.1)">9</text>
<text x="83.1" y="136.9">2</text>
<text x="100.9" y="136.9">7</text>
<text x="83.1" y="142">3</text>
<text x="100.9" y="139.4">8</text>
<text x="83.1" y="147.1">6</text>
<text x="100.9" y="147.1">4</text>
<text x="100.9" y="144.5">5</text>
<text x="92.5" y="151.8" transform="rotate(-90 92.5 151.8)">1</text>
<text x="57.7" y="177.5">8</text>
<text x="70.4" y="177.5">1</text>
<text x="57.7" y="180.1">5</text>
<text x="70.4" y="180.1">2</text>
<text x="62" y="187.4" transform="rotate(-90 62 187.4)">9</text>
<text x="64.5" y="187.4" transform="rotate(-90 64.5 187.4)">4</text>
<text x="67.1" y="187.4" transform="rotate(-90 67.1 187.4)">6</text>
</g>
<g font-size="1.8" fill="#989898">
<text x="219" y="68.2">R41</text>
<text x="219.6" y="70.7">0R</text>
</g>
<g font-size="1.8" fill="#0000c2">
<text x="125.9" y="91.8">EFUSE_PGOOD pulled</text>
<text x="126.6" y="93.8">with</text>
<text x="131.6" y="93.8">12V</text>
<text x="136.3" y="93.8">input</text>
<text x="142.2" y="93.8">and</text>
<text x="146.9" y="93.8">3.6V</text>
<text x="147.5" y="91.8">to</text>
<text x="150.5" y="91.8">approximately</text>
<text x="152.1" y="93.8">with</text>
<text x="157.1" y="93.8">40V</text>
<text x="161.8" y="93.8">input.</text>
<text x="165" y="91.8">1V</text>
<text x="124.6" y="102">Diode</text>
<text x="129" y="97.9">Use</text>
<text x="131" y="102">required</text>
<text x="133.6" y="97.9">5V</text>
<text x="137.1" y="97.9">tolerant</text>
<text x="140" y="102">for</text>
<text x="143.8" y="102">the</text>
<text x="145.7" y="97.9">ADC pin</text>
<text x="148" y="102">issue</text>
<text x="154" y="102">described</text>
<text x="154.5" y="97.9">on</text>
<text x="158" y="97.9">STM32.</text>
<text x="164.3" y="102">here:</text>
<text x="121.7" y="104">https://www.ti.com/lit/an/slva934a/slva934a.pdf</text>
<text x="149.2" y="158.6">Resistors</text>
<text x="151.8" y="160.6">and</text>
<text x="156.5" y="160.6">fan</text>
<text x="159.1" y="158.6">to</text>
<text x="160.7" y="160.6">tach</text>
<text x="162.2" y="158.6">prevent</text>
<text x="165.9" y="160.6">pin</text>
<text x="170" y="160.6">is</text>
<text x="170.3" y="158.6">rail</text>
<text x="172.8" y="160.6">shorted</text>
<text x="174.7" y="158.6">going</text>
<text x="181" y="158.6">above</text>
<text x="181.1" y="160.6">to</text>
<text x="184.1" y="160.6">40V</text>
<text x="187.7" y="158.6">5.5V</text>
<text x="188.8" y="160.6">at</text>
<text x="191.8" y="160.6">the</text>
<text x="193" y="158.6">if</text>
<text x="195.5" y="158.6">every</text>
<text x="196" y="160.6">same</text>
<text x="201.6" y="158.6">endstop</text>
<text x="202.1" y="160.6">time.</text>
<text x="154.9" y="162.7">TXU0104</text>
<text x="164.4" y="162.7">has</text>
<text x="168.9" y="162.7">absolute</text>
<text x="178.2" y="162.7">max</text>
<text x="183.2" y="162.7">of</text>
<text x="186.2" y="162.7">6.5V</text>
<text x="191.5" y="162.7">on</text>
<text x="195" y="162.7">all</text>
<text x="198.6" y="162.7">pins.</text>
<text x="80.5" y="191.6">Resistor</text>
<text x="89.4" y="191.6">to</text>
<text x="92.4" y="191.6">prevent</text>
<text x="100.6" y="191.6">rail</text>
<text x="104.9" y="191.6">going</text>
<text x="111.3" y="191.6">above</text>
<text x="118" y="191.6">3.6V</text>
<text x="123.3" y="191.6">if</text>
<text x="125.8" y="191.6">every</text>
<text x="73.3" y="195.7">This</text>
<text x="78.2" y="195.7">can</text>
<text x="79.8" y="193.7">thermistor</text>
<text x="82.7" y="195.7">occur</text>
<text x="89.2" y="195.7">if</text>
<text x="90.7" y="193.7">pin</text>
<text x="91.7" y="195.7">any</text>
<text x="94.8" y="193.7">is</text>
<text x="96.1" y="195.7">ground</text>
<text x="97.6" y="193.7">shorted</text>
<text x="103.8" y="195.7">pin</text>
<text x="105.9" y="193.7">to</text>
<text x="107.9" y="195.7">is</text>
<text x="108.9" y="193.7">40V</text>
<text x="110.7" y="195.7">shorted</text>
<text x="113.6" y="193.7">at</text>
<text x="116.6" y="193.7">the</text>
<text x="118.9" y="195.7">and</text>
<text x="120.8" y="193.7">same</text>
<text x="123.6" y="195.7">the</text>
<text x="126.9" y="193.7">time.</text>
<text x="127.7" y="195.7">fuse</text>
<text x="132.8" y="195.7">blows.</text>
</g>
</svg>
